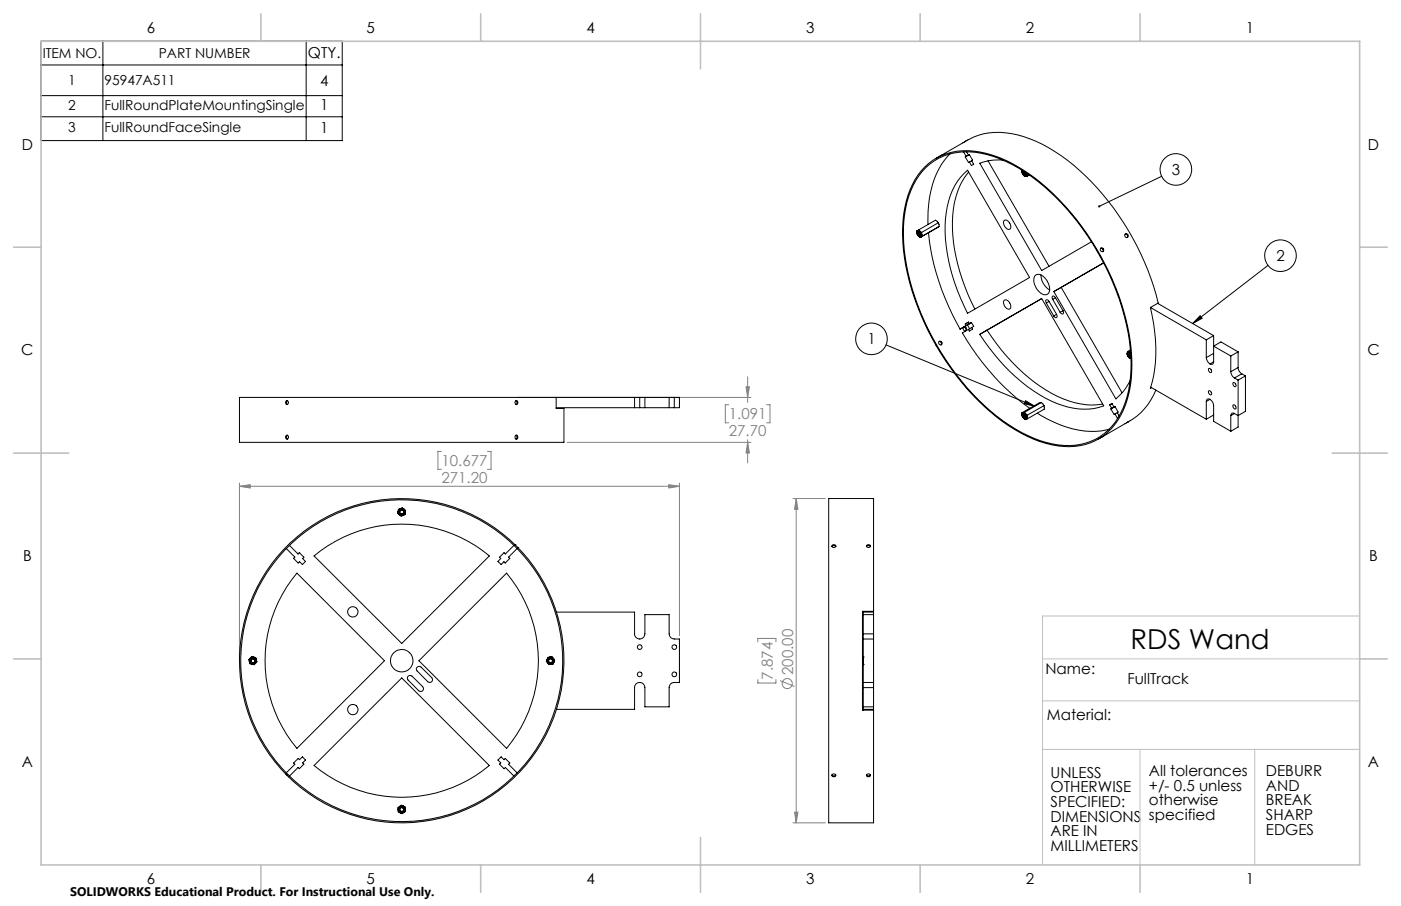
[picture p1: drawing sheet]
<svg xmlns="http://www.w3.org/2000/svg" width="432mm" height="279mm" viewBox="0 0 432 279" stroke-linecap="round" stroke-linejoin="round" font-family="sans-serif">
<g fill="none" stroke="#808080" stroke-width=".31">
<path d="M229.9 119.3h1.1l-.6 3.3zM230.4 116.2v7.9M136 139.2h-1v5.5h1M150.2 139.2h1.1v5.5h-1.1M159.4 122.6h72.1M174.8 136.4h56.7M224.6 124.8h-1v5.6h1M230.4 136.4l.6 3.3h-1.1zM230.4 135.6v7.2M236.3 124.8h1v5.6h-1M73.8 150l3.3-.5v1zM73.8 149v53.7"/>
<path d="M73.8 150h135.6M206.1 149.5l3.3 .5-3.3 .5zM209.4 149v47M244.4 153.7h10M245.4 153.7l.5 3.4h-1zM245.4 153.7v100.1M233.6 197.9v-1h5.5v1M233.6 209.6v1h5.5v-1M240.4 209.9l4.5 1.8M244.4 253.8h10M244.9 250.5h1l-.5 3.3z"/>
<circle cx="242.6" cy="210.8" r="1.55"/>
</g>
<g fill="none" stroke="#000" stroke-width=".31">
<path d="M12.6 12.7h92.9v30.7h-92.9zM31.7 12.7v30.7M94.4 12.7v30.7M12.6 20h92.9M12.6 29.5h92.9M12.6 36h92.9M358 54.4l-19.2 9.2M369.9 97.4l.6 .7-2.9 1.7zM390.8 81.8l-23.2 18M273.1 106.4l45.8 18.9M316.1 123.6l2.8 1.7-3.2-.8z"/>
<circle cx="362.4" cy="52.3" r="4.9"/>
<circle cx="394.6" cy="78.9" r="4.9"/>
<circle cx="268.6" cy="104.5" r="4.9"/>
</g>
<path d="M419.1 190h-97.8v76.7M321.3 203.2h97.8M321.3 216.1h97.8M321.3 231.1h97.8M351.4 231.1v35.6M386.7 231.1v35.6" fill="none" stroke="#c0c0c0" stroke-width=".31"/>
<g fill="none" stroke="#c0c0c0" stroke-width=".5">
<path d="M12.7 12.7h406.4v254h-406.4zM80.4 4.2v8.5M148.2 4.2v8.5M215.9 4.2v17M283.6 4.2v8.5M351.4 4.2v8.5M4.2 76.2h8.5M419.1 76.2h8.5M4.2 139.7h17M410.6 139.7h17M4.2 203.2h8.5M419.1 203.2h8.5"/>
<path d="M215.9 258.2v17M80.4 266.7v8.5M148.2 266.7v8.5M283.6 266.7v8.5M351.4 266.7v8.5"/>
</g>
<path d="M316.1 123.6l2.8 1.7-3.2-.8zM369.9 97.4l.6 .7-2.9 1.7zM338.6 63.4l-.1 .4 .3-.2-.3 .2a.34 .34 0 0 0 .5 .1 .34 .34 0 0 0 .1-.5 .34 .34 0 0 0-.5 0z" fill="#000"/>
<g fill="#808080">
<path d="M230.4 136.4l.6 3.3h-1.1zM229.9 119.3h1.1l-.6 3.3z"/>
<path d="M73.8 150l3.3-.5v1zM206.1 149.5l3.3 .5-3.3 .5z"/>
<path d="M245.4 153.7l.5 3.4h-1zM244.9 250.5h1l-.5 3.3z"/>
</g>
<g fill="none" stroke="#000" stroke-width=".31">
<path d="M285 51.5a19.1 19.1 0 0 1 18.7-4.3 51 51 0 0 1 24.6 16.3 80.5 80.5 0 0 1 20.4 44.7 34.4 34.4 0 0 1-4.1 21.4 17.9 17.9 0 0 1-18.6 7.9 44.2 44.2 0 0 1-22.7-12.2 81.6 81.6 0 0 1-24.9-48.1 36.2 36.2 0 0 1 3.6-21.8zM285.5 51.5a19.3 19.3 0 0 1 18.9-3.8 52.2 52.2 0 0 1 24.5 16.9 80.1 80.1 0 0 1 19.4 42.6 35.4 35.4 0 0 1-3.7 21.6 18.1 18.1 0 0 1-20.2 8.1 47.2 47.2 0 0 1-22.7-13.5 80.8 80.8 0 0 1-23-46.4 35.4 35.4 0 0 1 3.7-21.6l2-2.7zM289.7 48.2l.5-.4-1.7 1M292.8 47.4a26.2 26.2 0 0 0-6.8 17.9v4M297 46.8l.8 1.4M297.1 53.5l1.1-1 19.1 33.1-19.1 11a57 57 0 0 1-6.8-29.1 22 22 0 0 1 5.7-14zM297.2 43.8l.5-.3-7.6 4.4M297.5 48.4l1 1.7 .3-.1M297.6 43.5a20.6 20.6 0 0 1 17.9-1.4 54.6 54.6 0 0 1 24.5 18 82.9 82.9 0 0 1 17 33.4l-2.4 1.3M297.8 48.2l-.3 .2M297.9 46.8l.6 1 .3-.1M298.6 53.1a24.4 24.4 0 0 0-5.1 17.2 59.4 59.4 0 0 0 7 25"/>
<path d="M298.8 47.7l1 1.7-.3 .2M298.8 47.7l-1 .5M298.8 47.7l-1.3 .7M299.5 49.6l.6 1.1-.7 .3-.6-1M299.5 49.6l-.7 .4M304.5 49.6l18.8 32.5M309.1 49.4a16.5 16.5 0 0 0-7.1 .9l19.1 33.1 15.3-8.8M315 52.8l.3 1M315.1 52.5l-.1 .3zM315.3 53.8l.8 .6M315.3 52.7a.8 .8 0 0 0 .1 .9 .8 .8 0 0 0 .9 .3l-.1-.6M315.5 52.8a.7 .7 0 0 0 0 .8 .7 .7 0 0 0 .8 .2v-.1a.61 .61 0 0 1-.7-.8 .7 .7 0 0 0 .7 .9"/>
<path d="M315.8 53l.5 .7-.5-.6M316.1 54.4h.4M316.5 53.5v.4M316.5 53.9l-.4 .5M316.5 53.9v.5M316.7 53.6l-.2 .3M317.3 54l-.8 .4M282.6 71.9l.5 .9M282.8 71.1l.7 .2M282.8 71.1l-.2 .8M282.8 71.1l-.3 .2 .1 .6M282.9 71.4a.8 .8 0 0 1 .9 .5 .8 .8 0 0 1-.3 .9l-.6-.5z"/>
<path d="M283 71.4l.4 .1zM283.1 72.8l.8 .3M283.1 72.8l.5 .4M283.2 70.9l.3 .4M283.2 70.9l-.4 .2M283.3 71.4a.65 .65 0 0 0-.1 .7 .65 .65 0 0 0 .6 .4 .71 .71 0 0 1-.5-1M283.4 71.5v.5l.5 .4M283.5 72l.2 .4M283.5 71.3l.6 1M283.5 71.6l.4 .6M283.5 71.3l.6 .4M283.6 71.6l.2 .6"/>
<path d="M283.9 72.4l-.1 .1a.59 .59 0 0 1-.7-.3 .59 .59 0 0 1 .3-.7l.2 .7 .4 .2M283.9 73.1l-.3 .1M284.1 71.7v.6M284.1 72.3l-.2 .8M284.1 72.3l.2 .5M284.3 72.8l-.4 .3M286.2 71.8a74.2 74.2 0 0 0 9.7 29.7M289.2 68.7l.3 1.1M289.2 68.7l-.9-.8-5.1 3M289.2 68.7l-5.1 3M289.5 69.8l-5.9 3.4M289.5 69.8l-5.2 3"/>
<path d="M309.6 67.9a1.85 1.85 0 0 1 1.6 2.8 1.87 1.87 0 0 1-1.6-2.8zM339.2 76.6a.66 .66 0 0 1 .7 .3 .66 .66 0 0 1 0 .7M346.8 72.2a.65 .65 0 0 1 .6 .3 .65 .65 0 0 1 0 .7M299.4 99.4l-.6 .4-.3-.5-1 .6 .3 .5M299.4 99.4l.7 1.2-.6 .4M299.4 99.4l-3.5 2.1M299.4 99.4l-1.2 .8M309.6 92.5a1.83 1.83 0 0 1 1.6 2.8 1.83 1.83 0 0 1-1.6-2.8zM319.2 84.9a2.81 2.81 0 0 1 3.6 1.8l.6 1.4a1.97 1.97 0 0 1-1.2 2.8 4.6 4.6 0 0 1-3.3-5.7zM320.9 84.8a5.5 5.5 0 0 0 2.6 4.6M322.5 93.5l2.3 3.9M323.3 93l-.4-.5h-.4l-.2 .4 .2 .6"/>
<path d="M323.3 93l2.3 3.9M323.3 93l-.8 .5M324.4 92.3l2.3 4M324.8 89.9l19.1 33.1a16.1 16.1 0 0 0 4.4-5.6M324.8 89.9l2.3-1.3 18.7 32.5M325.3 91.8l-.9-.5-.1 .4 .1 .6M325.3 91.8l2.3 4M325.3 91.8l-.9 .5M325.6 96.9l.2 .6-.2 .4h-.4l-.4-.5M325.6 96.9l-.8 .5M327.6 95.8l.2 .6-.2 .4h-.4l-.5-.5M327.6 95.8l-.9 .5"/>
<path d="M340.1 81.1l-15.3 8.8M354.6 94.8a47.6 47.6 0 0 1 0 24.9l.3-.1M354.6 94.8l17.2 10M356.8 93.6l17.3 9.9M289.5 105.3a.68 .68 0 0 1 .6 .3 .68 .68 0 0 1 0 .8M297 101a.66 .66 0 0 1 .6 .3 .66 .66 0 0 1 0 .7M298.2 100.2l.6 1.2M298.2 100.2l-2.3 1.3M298.5 101.6l-1.9 1.1a74.6 74.6 0 0 0 20.8 23.2M299.5 101l.3 .5-1 .6-.3-.5M299.5 101l-1 .6M302 103.1l19.1-11 19.1 33.1a20.8 20.8 0 0 1-16.4-1.6 56.1 56.1 0 0 1-21.8-20.5z"/>
<path d="M302 103.1l2.2-1.3a54.5 54.5 0 0 0 23.6 21.2 21.1 21.1 0 0 0 12 1.6M347.5 108.8l.1 .9M347.6 109.7l.7 .8M347.7 108.3l.4 .2M347.7 108.3l-.2 .5M348.1 108.5l.4 .3M348.1 108.5l-.6 .3M348.1 108.5l.4 .2M348.1 108.9l.1 .7 .3 .4M348.2 108.9a.67 .67 0 0 0 .5 1.1M348.2 108.9h.1M348.3 110.5l.3 .1"/>
<path d="M348.3 110.5l.2 .1M348.3 109l-.1-.1a.68 .68 0 0 0-.3 .7 .68 .68 0 0 0 .6 .5M348.4 107.9l-.7 .4M348.4 110.1l.1 .1M348.5 109.2l-.4-.3a.71 .71 0 0 0-.4 .8 .71 .71 0 0 0 .8 .5M354.7 119.4l17.1 9.9M371.8 110.3a2.69 2.69 0 0 0 1.1 1.9M371.8 104.8v5.5M372.6 113.6a.75 .75 0 0 1 .7 .5 .75 .75 0 0 1-.2 .8l-.5-.4zM374.1 111.6a.69 .69 0 0 1-.4 .7 .69 .69 0 0 1-.8-.1M374.1 103.5v8.1M374.1 103.5l-2.3 1.3"/>
<path d="M374.1 109l-2.3 1.3M374.1 111.6l-1.2 .6M379.3 114.6a2.53 2.53 0 0 0 1.2 2M379.3 109.8v4.8M380.1 118a.77 .77 0 0 1 .7 .4 .77 .77 0 0 1-.1 .9l-.6-.5zM380.5 116.6l1.1 .6M381.6 113.3a2.42 2.42 0 0 0 1.1 2M381.6 108.5l-5.3-3.1-2.2 1.4 5.2 3M381.6 108.5v4.8M381.6 117.2v14.5l-2.3 1.3M381.6 108.5l-2.3 1.3M381.6 113.3l-2.3 1.3"/>
<path d="M382.7 115.3l-2.2 1.3M382.7 115.3l1.2 .6M383.9 115.9v11l-2.3 1.3-1.1-.7M383.9 115.9l-2.3 1.3M73.8 122.6h97.6v3.4h2.4v10.4h-100zM88.2 134.3a.51 .51 0 0 1 .7 .5 .51 .51 0 0 1-.7 .5l-.2-.6zM88.2 123.6a.52 .52 0 0 1 .7 .6 .52 .52 0 0 1-.7 .4l-.2-.6zM88.6 134.2a.77 .77 0 0 0 0 1.2M88.6 123.6a.74 .74 0 0 0 0 1.1M158.9 134.3a.55 .55 0 0 1 .7 .5 .55 .55 0 0 1-.7 .6l-.2-.6zM159 134.2a.72 .72 0 0 1 0 1.2M159 123.6a.69 .69 0 0 1 0 1.1"/>
<path d="M171.4 125.7h24.2M171.4 122.6h24.2M195.6 125.7h1.6M195.6 122.6h1.6M195.6 122.6v3.1M197.2 125.7h1.6M197.2 122.6h1.6M197.2 122.6v3.1M198.8 122.6v3.1M198.8 125.7h7.4M198.8 122.6h7.4M206.2 125.7h1.6"/>
<path d="M206.2 122.6h1.6M206.2 122.6v3.1M207.8 122.6h1.6v3.1h-1.6M207.8 122.6v3.1M315 127.9l.4 1M315 127.3v.6M315.3 127.2l.8 .4M315.3 127.2l-.3 .7M315.3 127.6a.84 .84 0 0 1 .8 .4 .84 .84 0 0 1 0 1l-.6-.4-.3-.5zM315.3 127.2l-.3 .1M315.4 128.9l.8 .4M315.4 128.9l.5 .4h.3"/>
<path d="M315.6 128l.3 .6M315.7 127.7a.58 .58 0 0 0 0 .6 .58 .58 0 0 0 .6 .3 .61 .61 0 0 1-.8-.1 .61 .61 0 0 1 .1-.8h.2M315.7 127.6a.69 .69 0 0 0 .6 1.1M315.8 127.1l.3 .5M315.8 127.1l-.5 .1M315.8 127.6h-.3l.3 .1M315.8 127.7v.2M315.8 127.6l.1 .7 .4 .3-.4-.3-.1-.6M316 127.8l.3 .6M316.1 127.6l.4 1.1M316.1 127.6l.5 .5M316.5 128.7l-.3 .6"/>
<path d="M316.5 128.7l.2 .5M316.6 128.1l-.1 .6M316.7 129.2l-.5 .1M319.7 127.4a31.2 31.2 0 0 0 19.7 5.5l2.4-.5M320.9 124.1l.9 1M320.9 124.1l-.7 .2-5.2 3M320.9 124.1l-5.1 3M321.8 125.1v1.1l-5.1 3M321.8 125.1l-5.2 3M339.6 134.8l.6-.4-1.7 1M342.4 126.1l1 1.7 .2-.1M342.7 125.9l-.3 .2"/>
<path d="M343.6 125.4l1 1.7-.3 .2M343.6 125.4l-.2 .2-.7-1.1-.7 .3 .7 1.1M343.6 127.7l.9 1.4M343.6 125.4l-.9 .5M343.6 125.4l-1.2 .7M344.3 127.3l.6 1M344.3 127.3l-.7 .4M347.2 130.4l.5-.3-7.6 4.4M356.2 120.3a19 19 0 0 1-8.6 9.8M371.8 123.8v5.5M372.6 120.5a.75 .75 0 0 1 .7 .5 .75 .75 0 0 1-.2 .8l-.5-.5zM372.9 123.2a2.42 2.42 0 0 1 1.2 1.9v4.8l5.2 3.1"/>
<path d="M372.9 123.2a.7 .7 0 0 0-.8-.1 .7 .7 0 0 0-.3 .7M372.9 123.2l-1.1 .6M374.1 128l-2.3 1.3M379.3 128.2v4.8M380.1 124.8a.77 .77 0 0 1 .7 .5 .77 .77 0 0 1-.1 .9l-.6-.5zM380.5 127.5a.7 .7 0 0 0-.8 0 .7 .7 0 0 0-.4 .7M380.5 127.5l-1.2 .7M122.7 157.7l.4 1.1M122.7 157.7l-.1 .7 .5 .4M123.1 158.8l1.1 .1M123.1 158.8l.5 .4 .6-.3M123.4 156.8h.6l.5 .2"/>
<path d="M123.4 156.8l-.6 .5-.1 .4M123.4 156.8l-.6 .3-.1 .6M123.4 156.8l.6-.2 .5 .4M123.6 157.2a.66 .66 0 0 1 .9 .4 .66 .66 0 0 1-.6 .8 .66 .66 0 0 1-.7-.7 .6 .6 0 0 1 .6-.4 .6 .6 0 0 1 .6 .5l-.2-.4zM124.2 157.5a.59 .59 0 0 0-.9 .2 .59 .59 0 0 0 .5 .8 .59 .59 0 0 0 .6-.7M124.5 157l.4 .6v.4M124.5 157l.5 .4-.1 .6M124.9 158l-.2 .6-.5 .3M124.9 158l-.1 .7-.6 .2M89.2 168.2l2.7 2.7 .4-.5 1.4 1.4-.4 .5 .9 .8-1 1-.9-.9-.4 .4-1.4-1.4 .4-.4-2.7-2.6M91.5 176.7l27 27.1-27 27a42.1 42.1 0 0 1 0-54.1zM96.8 171.4a42.1 42.1 0 0 1 54 0l-27 27z"/>
<path d="M158.4 168.2l-2.6 2.7-.4-.5-1.4 1.4 .3 .5-.8 .8 .9 1 .9-.9 .4 .4 1.4-1.4-.4-.4 2.7-2.6M158.7 168h.1M159.6 168.8h.1M256.4 168.5a.75 .75 0 0 1 1.2 .1M256.5 168.2a.53 .53 0 0 1 .8-.3 .53 .53 0 0 1 0 .9 .53 .53 0 0 1-.6 0 .53 .53 0 0 1-.2-.6zM267.1 168.5a.71 .71 0 0 1 1.2 .1M171.5 188.8h24.1v6.7a1.59 1.59 0 0 0 1.6 1.6 1.59 1.59 0 0 0 1.6-1.6v-6h7.4v6a1.57 1.57 0 0 0 1.6 1.6h1.6v13.4h-1.6a1.57 1.57 0 0 0-1.6 1.6v5.9h-7.4v-5.9a1.59 1.59 0 0 0-1.6-1.6 1.59 1.59 0 0 0-1.6 1.6v6.7h-24.1M266.1 195.5v1.6M266.1 188.8h3.1M266.1 189.5h3.1M266.1 197.1h3.1M266.1 188.5v7"/>
<path d="M266.1 197.1v13.4M266.1 195.5h3.1M269.2 188.5v-34.8h-13.8v100.1h13.8v-34.8M269.2 188.5h-3.4v30.5h3.4M269.2 195.5v1.6M269.2 188.5v7M269.2 197.1v13.4M76.9 204l.7 .9M76.9 204l.1 .7 .6 .2M77.2 203l-.3 1M77.2 203l-.5 .4 .2 .6M77.4 203.2a.66 .66 0 0 1 1.1 0 .66 .66 0 0 1-.3 1 .66 .66 0 0 1-.9-.4 .63 .63 0 0 1 .4-.6 .63 .63 0 0 1 .7 .2l-.3-.3z"/>
<path d="M78.2 203.2a.59 .59 0 0 0-.9 .5 .59 .59 0 0 0 .8 .6 .59 .59 0 0 0 .3-.9M78.2 202.7l-1 .3M78.2 202.7l.6 .4 .2 .4M78.2 202.7l-.6-.2-.4 .5M78.2 202.7l.6 .1 .2 .7M78.7 204.5l-.5 .4h-.6M78.7 204.5l-.4 .5-.7-.1M79 203.5l-.3 1M79 203.5l.2 .6-.5 .4M123.8 209.1l27 27a42.1 42.1 0 0 1-54 0zM125.8 208.5a.85 .85 0 0 1 1.2 0l3.3 3.3a.87 .87 0 0 1 0 1.2 .87 .87 0 0 1-1.3 0l-3.2-3.3a.85 .85 0 0 1 0-1.2zM128.6 205.7a.85 .85 0 0 1 1.2 0l3.3 3.3a.87 .87 0 0 1 0 1.2 .87 .87 0 0 1-1.3 0l-3.2-3.3a.78 .78 0 0 1 0-1.2z"/>
<path d="M129.1 203.8l27-27.1a42.1 42.1 0 0 1 0 54.1zM168.6 203.3v.6l.2 .6M168.6 203.3l-.2 .6 .4 .6M168.8 204.5l.4 .5 .6-.1M168.8 204.5l1 .4M169.3 203.3a.62 .62 0 0 1 1 .5l-.2-.6-.5-.2a.66 .66 0 0 1 .8 .7 .66 .66 0 0 1-.8 .6 .66 .66 0 0 1-.4-.9zM169.5 202.6l.6 .1 .5 .4M169.5 202.6l-.9 .7M169.5 202.6l-.6 .1-.3 .6M169.5 202.6h.7l.4 .5M170.2 203.4a.6 .6 0 0 0-1 0 .6 .6 0 0 0 .3 1 .6 .6 0 0 0 .8-.6M170.6 203.1l.2 .3-.1 .8"/>
<path d="M170.6 203.1l.4 .5-.3 .6M170.7 204.2l-.3 .4-.6 .3M170.7 204.2l-.2 .6-.7 .1M265.8 202.5l.2 .1M265.8 204.8h.2M265.8 203.6h.2M265.8 202.6h.2M266 203.6v1.2M266 202.6v1M266 202.6h.1M266 204.8l.1 .1M266 204.9l-.2 .1"/>
<path d="M266.1 202.6h.1M266.1 204.9h.1M266.1 210.5v1.6M266.1 204.9l-.3 .1M266.1 210.5h3.1M266.1 218h3.1M266.1 218.8h3.1M266.1 212.1v6.9M266.1 212.1h3.1M269.2 210.5v1.6M269.2 212.1v6.9M88 238.7h.1"/>
<path d="M88.2 238.3l2.7-2.6-.4-.4 1.4-1.4 .4 .4 .9-.9 1 1-.9 .9 .4 .4-1.4 1.4-.4-.4-2.7 2.6M88.9 239.5v.1M159.4 238.3l-2.7-2.6 .4-.4-1.4-1.4-.4 .4-.9-.9-.9 1 .8 .9-.3 .4 1.4 1.4 .4-.4 2.6 2.6M256.4 239a.72 .72 0 0 0 1.2 0M256.5 238.8a.53 .53 0 0 1 .8-.1 .53 .53 0 0 1-.1 .8 .51 .51 0 0 1-.6 0 .51 .51 0 0 1-.1-.7zM267.1 239a.69 .69 0 0 0 1.2 0M267.2 238.8a.52 .52 0 0 1 .8-.1 .52 .52 0 0 1-.1 .8 .49 .49 0 0 1-.7 0 .49 .49 0 0 1 0-.7zM122.7 249.7l.2 .6 .4 .3M122.7 249.7v.7l.6 .2M123.2 248.7l-.4 .4-.1 .6M123.2 248.7l-.5 .4v.6M123.4 249a.68 .68 0 0 1 1 .2 .68 .68 0 0 1-.3 .9 .68 .68 0 0 1-.9-.3 .62 .62 0 0 1 .4-.7 .62 .62 0 0 1 .8 .3l-.3-.4z"/>
<path d="M124.1 249.1a.59 .59 0 0 0-.8 .4 .59 .59 0 0 0 .6 .7 .59 .59 0 0 0 .5-.8M124.3 248.6l-.6-.1-.5 .2M124.3 248.6l.6 1M124.3 248.6l-.6-.3-.5 .4M124.3 248.6l.6 .3v.7M124.5 250.5l-.6 .3-.6-.2M124.5 250.5l-.6 .4-.6-.3M124.9 249.6l-.4 .9M124.9 249.6l.1 .6-.5 .3"/>
<circle cx="339.6" cy="77.1" r=".56"/>
<circle cx="347.1" cy="72.7" r=".57"/>
<circle cx="289.8" cy="105.8" r=".57"/>
<circle cx="297.3" cy="101.5" r=".57"/>
<circle cx="159.1" cy="124.1" r=".54"/>
<circle cx="123.8" cy="157.9" r=".78"/>
<circle cx="267.7" cy="168.4" r=".54"/>
<circle cx="108.7" cy="188.7" r="1.6"/>
<circle cx="197.2" cy="199.6" r=".73"/>
<circle cx="207.8" cy="199.6" r=".73"/>
<circle cx="77.9" cy="203.8" r=".78"/>
<circle cx="108.7" cy="218.8" r="1.6"/>
<circle cx="123.8" cy="203.8" r="50"/>
<circle cx="123.8" cy="203.8" r="3.5"/>
<circle cx="123.8" cy="203.8" r="49.6"/>
<circle cx="169.7" cy="203.8" r=".79"/>
<circle cx="197.1" cy="208" r=".72"/>
<circle cx="207.8" cy="208" r=".72"/>
<circle cx="123.8" cy="249.6" r=".78"/>
</g>
<text font-size="8.5" x="348.5" y="200.2">RDS Wand</text>
<g font-size="4.7">
<text x="45.3" y="10.1">6</text>
<text x="113" y="10.1">5</text>
<text x="180.7" y="10.1">4</text>
<text x="248.5" y="10.1">3</text>
<text x="316.2" y="10.1">2</text>
<text x="383.9" y="10.1">1</text>
<text x="94.9" y="18">QTY.</text>
<text x="98.6" y="26.4">4</text>
<text x="98.6" y="34">1</text>
<text x="98.6" y="40.9">1</text>
<text x="6.7" y="46.1">D</text>
<text x="421.6" y="46.1">D</text>
<text x="361.1" y="53.9">3</text>
<text x="393.4" y="80.5">2</text>
<text x="267.3" y="106.1">1</text>
<text x="6.6" y="109.6">C</text>
<text x="421.5" y="109.6">C</text>
<text x="7.1" y="173.1">B</text>
<text x="422" y="173.1">B</text>
<text x="322.2" y="207.7">Name:</text>
<text x="347.5" y="211.1">FullTrack</text>
<text x="322.7" y="221.9">Material:</text>
<text x="6.7" y="236.6">A</text>
<text x="323.8" y="239.8">UNLESS</text>
<text x="354.1" y="239.3">All tolerances</text>
<text x="390.2" y="239.4">DEBURR</text>
<text x="421.6" y="236.6">A</text>
<text x="323.8" y="244.3">OTHERWISE</text>
<text x="354.1" y="243.9">+/- 0.5 unless</text>
<text x="390.2" y="243.9">AND</text>
<text x="323.8" y="248.8">SPECIFIED:</text>
<text x="354.1" y="248.4">otherwise</text>
<text x="390.2" y="248.4">BREAK</text>
<text x="323.8" y="253.4">DIMENSIONS</text>
<text x="323.8" y="257.9">ARE IN</text>
<text x="354.1" y="252.9">specified</text>
<text x="390.2" y="252.9">SHARP</text>
<text x="390.2" y="257.5">EDGES</text>
<text x="323.8" y="262.4">MILLIMETERS</text>
<text x="45.3" y="272.6">6</text>
<text x="113" y="272.6">5</text>
<text x="180.7" y="272.6">4</text>
<text x="248.5" y="272.6">3</text>
<text x="316.2" y="272.6">2</text>
<text x="383.9" y="272.6">1</text>
</g>
<g font-size="4.7" fill="#808080">
<text x="224.6" y="129.3">1.091</text>
<text x="224.6" y="134.6">27.70</text>
<text x="136.1" y="143.7">10.677</text>
<text x="136.1" y="148.9">271.20</text>
<text x="238.1" y="209.6" transform="rotate(-90 238.1 209.6)">7.874</text>
<text x="244.4" y="208.2" transform="rotate(-90 244.4 208.2)">200.00</text>
</g>
<g font-size="4.2">
<text x="13.2" y="17.9">ITEM NO.</text>
<text x="48.9" y="17.9">PART NUMBER</text>
<text x="21" y="26.3">1</text>
<text x="32.2" y="26.3">95947A511</text>
<text x="21" y="33.9">2</text>
<text x="32.2" y="33.9">FullRoundPlateMountingSingle</text>
<text x="21" y="40.8">3</text>
<text x="32.2" y="40.8">FullRoundFaceSingle</text>
</g>
<text font-size="3.8" x="21.6" y="276.3">SOLIDWORKS Educational Product. For Instructional Use Only.</text>
</svg>
